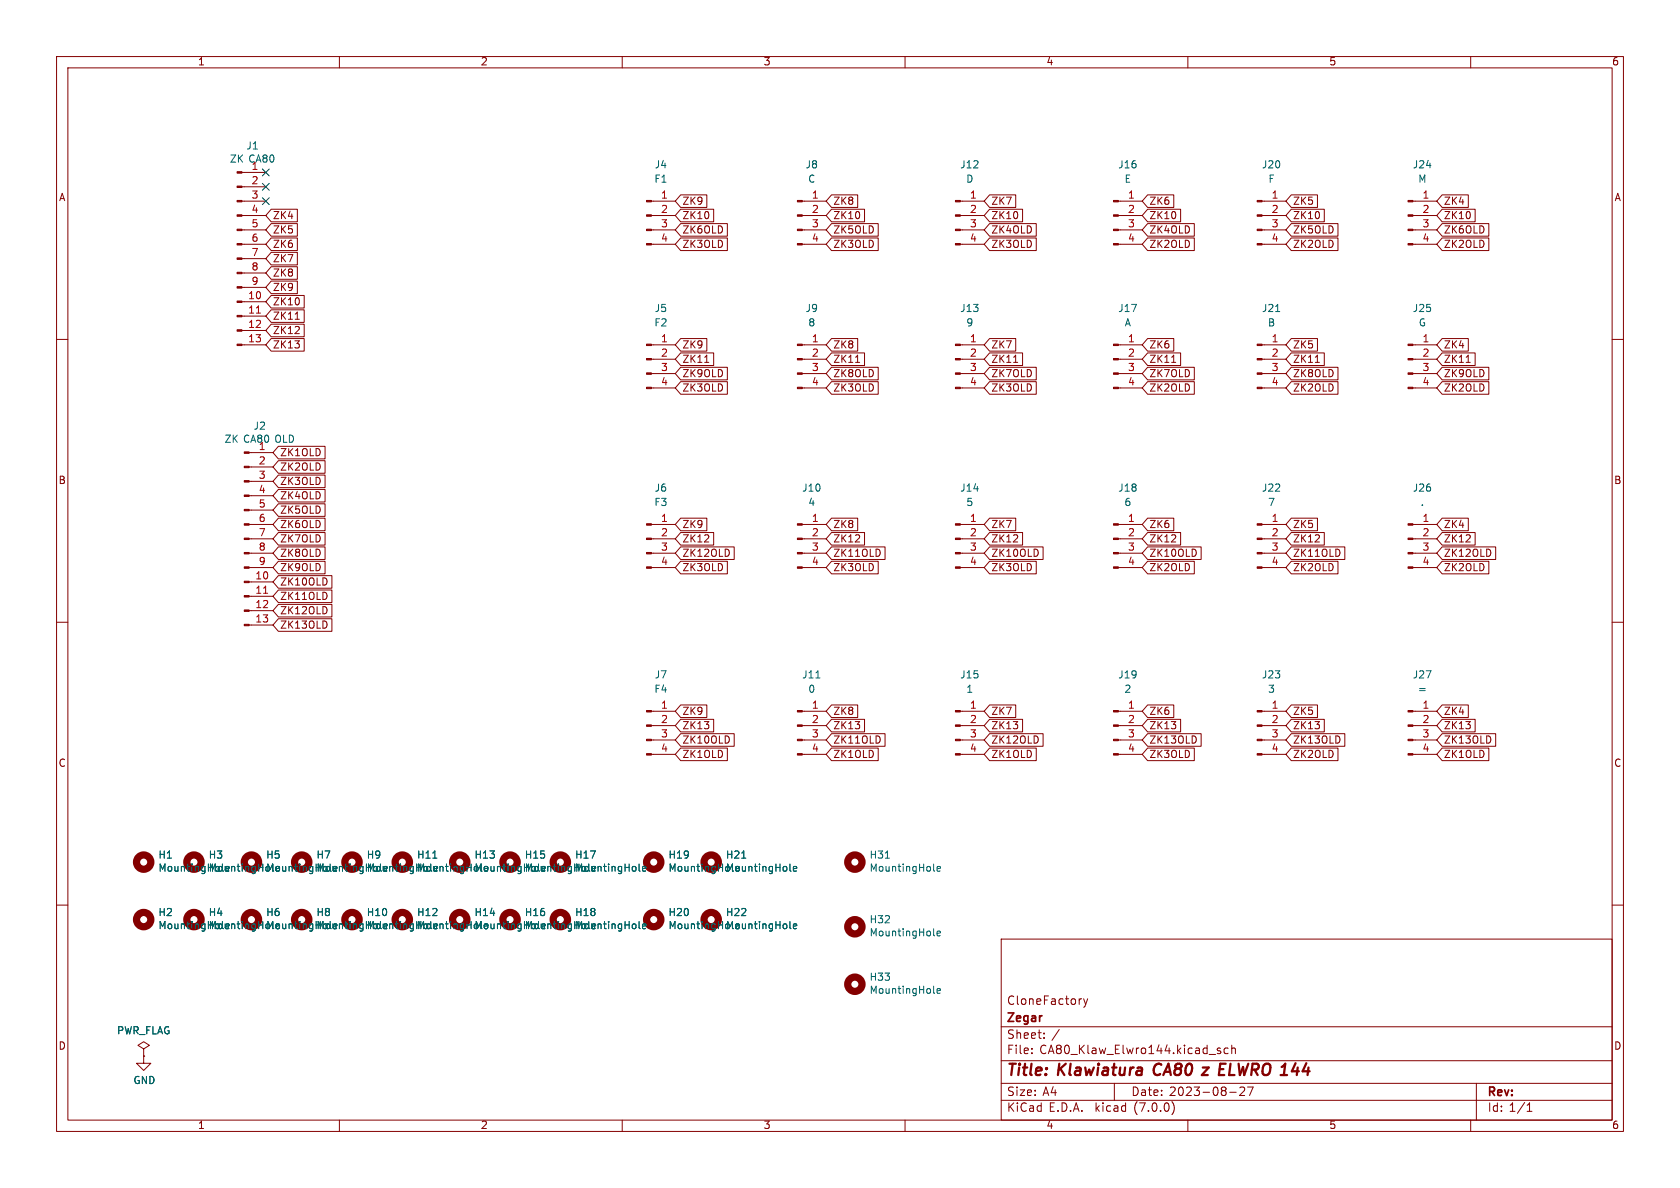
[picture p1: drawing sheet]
<svg xmlns="http://www.w3.org/2000/svg" width="297mm" height="210mm" viewBox="0 0 297 210" stroke-linecap="round" stroke-linejoin="round" font-family="sans-serif">
<g fill="none" stroke="#840000" stroke-width=".18">
<path d="M10 10h277v190h-277zM12 12h273v186h-273zM60 10v2M110 10v2M160 10v2M210 10v2M260 10v2M42.8 38.1h4.2M42.8 35.6h4.2M42.8 33h4.2M42.8 30.5h4.2M47.9 37h4.7v2.2h-4.7l-.9-1.1z"/>
<path d="M47.9 39.5h4.7v2.3h-4.7l-.9-1.2zM115.2 38.1h4.2M115.2 35.6h4.2M120.3 34.4h4.7v2.3h-4.7l-.9-1.1zM120.3 37h5.9v2.2h-5.9l-.9-1.1zM120.3 39.5h8.3v2.3h-8.3l-.9-1.2zM141.8 38.1h4.2M141.8 35.6h4.2M147 34.4h4.6v2.3h-4.6l-1-1.1zM147 37h5.8v2.2h-5.8l-1-1.1zM147 39.5h8.3v2.3h-8.3l-1-1.2zM169.8 38.1h4.2"/>
<path d="M169.8 35.6h4.2M174.9 37h5.9v2.2h-5.9l-.9-1.1zM174.9 34.4h4.7v2.3h-4.7l-.9-1.1zM174.9 39.5h8.3v2.3h-8.3l-.9-1.2zM197.7 38.1h4.2M197.7 35.6h4.2M202.9 39.5h8.2v2.3h-8.2l-1-1.2zM202.9 37h5.8v2.2h-5.8l-1-1.1zM202.9 34.4h4.6v2.3h-4.6l-1-1.1zM223.1 38.1h4.2M223.1 35.6h4.2M228.3 39.5h8.2v2.3h-8.2l-1-1.2z"/>
<path d="M228.3 37h5.8v2.2h-5.8l-1-1.1zM228.3 34.4h4.6v2.3h-4.6l-1-1.1zM249.8 38.1h4.2M249.8 35.6h4.2M255 39.5h8.2v2.3h-8.2l-1-1.2zM255 37h5.8v2.2h-5.8l-1-1.1zM255 34.4h4.6v2.3h-4.6l-1-1.1zM10 60h2M42.8 43.2h4.2M42.8 40.6h4.2M42.8 58.4h4.2M42.8 55.9h4.2"/>
<path d="M42.8 53.3h4.2M42.8 50.8h4.2M42.8 48.3h4.2M42.8 45.7h4.2M47.9 42.1h4.7v2.2h-4.7l-.9-1.1zM47.9 44.6h4.7v2.2h-4.7l-.9-1.1zM47.9 54.8h5.9v2.2h-5.9l-.9-1.1zM47.9 49.7h4.7v2.2h-4.7l-.9-1.1zM47.9 47.1h4.7v2.3h-4.7l-.9-1.1zM47.9 59.8h5.9v2.3h-5.9l-.9-1.1zM47.9 52.2h5.9v2.3h-5.9l-.9-1.2zM47.9 57.3h5.9v2.2h-5.9l-.9-1.1z"/>
<path d="M52.2 56.4h.7M115.2 43.2h4.2M115.2 40.6h4.2M120.3 42.1h8.3v2.2h-8.3l-.9-1.1zM120.3 59.8h4.7v2.3h-4.7l-.9-1.1zM141.8 43.2h4.2M141.8 40.6h4.2M147 59.8h4.6v2.3h-4.6l-1-1.1zM147 42.1h8.3v2.2h-8.3l-1-1.1zM169.8 43.2h4.2M169.8 40.6h4.2M174.9 42.1h8.3v2.2h-8.3l-.9-1.1z"/>
<path d="M174.9 59.8h4.7v2.3h-4.7l-.9-1.1zM197.7 43.2h4.2M197.7 40.6h4.2M202.9 59.8h4.6v2.3h-4.6l-1-1.1zM202.9 42.1h8.2v2.2h-8.2l-1-1.1zM223.1 43.2h4.2M223.1 40.6h4.2M228.3 42.1h8.2v2.2h-8.2l-1-1.1zM228.3 59.8h4.6v2.3h-4.6l-1-1.1zM249.8 43.2h4.2M249.8 40.6h4.2M255 42.1h8.2v2.2h-8.2l-1-1.1z"/>
<path d="M255 59.8h4.6v2.3h-4.6l-1-1.1zM285 60h2M42.8 61h4.2M49.2 78.9h8.3v2.2h-8.3l-.9-1.1zM115.2 68.6h4.2M115.2 66h4.2M115.2 63.5h4.2M115.2 61h4.2M120.3 62.4h5.9v2.2h-5.9l-.9-1.1zM120.3 67.5h8.3v2.2h-8.3l-.9-1.1zM120.3 64.9h8.3v2.3h-8.3l-.9-1.2zM124.6 64.1h.7"/>
<path d="M141.8 68.6h4.2M141.8 66h4.2M141.8 63.5h4.2M141.8 61h4.2M147 67.5h8.3v2.2h-8.3l-1-1.1zM147 62.4h5.8v2.2h-5.8l-1-1.1zM147 64.9h8.3v2.3h-8.3l-1-1.2zM151.3 64.1h.7M169.8 68.6h4.2M169.8 66h4.2M169.8 63.5h4.2M169.8 61h4.2"/>
<path d="M174.9 64.9h8.3v2.3h-8.3l-.9-1.2zM174.9 67.5h8.3v2.2h-8.3l-.9-1.1zM174.9 62.4h5.9v2.2h-5.9l-.9-1.1zM179.2 64.1h.7M197.7 68.6h4.2M197.7 66h4.2M197.7 63.5h4.2M197.7 61h4.2M202.9 62.4h5.8v2.2h-5.8l-1-1.1zM202.9 67.5h8.2v2.2h-8.2l-1-1.1zM202.9 64.9h8.2v2.3h-8.2l-1-1.2zM207.1 64.1h.8"/>
<path d="M223.1 68.6h4.2M223.1 66h4.2M223.1 63.5h4.2M223.1 61h4.2M228.3 62.4h5.8v2.2h-5.8l-1-1.1zM228.3 67.5h8.2v2.2h-8.2l-1-1.1zM228.3 64.9h8.2v2.3h-8.2l-1-1.2zM232.5 64.1h.8M249.8 68.6h4.2M249.8 66h4.2M249.8 63.5h4.2M249.8 61h4.2"/>
<path d="M255 64.9h8.2v2.3h-8.2l-1-1.2zM255 62.4h5.8v2.2h-5.8l-1-1.1zM255 67.5h8.2v2.2h-8.2l-1-1.1zM259.2 64.1h.7M44 97.8h4.3M44 95.3h4.3M44 92.7h4.3M44 90.2h4.3M44 87.6h4.3M44 85.1h4.3M44 82.6h4.3M44 80h4.3"/>
<path d="M49.2 86.5h8.3v2.2h-8.3l-.9-1.1zM49.2 89.1h8.3v2.2h-8.3l-.9-1.1zM49.2 84h8.3v2.2h-8.3l-.9-1.1zM49.2 81.4h8.3v2.3h-8.3l-.9-1.1zM49.2 91.6h8.3v2.2h-8.3l-.9-1.1zM49.2 96.7h8.3v2.2h-8.3l-.9-1.1zM49.2 94.1h8.3v2.3h-8.3l-.9-1.1zM49.2 99.2h8.3v2.2h-8.3l-.9-1.1zM115.2 97.8h4.2M115.2 95.3h4.2M115.2 92.7h4.2M120.3 96.7h9.5v2.2h-9.5l-.9-1.1z"/>
<path d="M120.3 94.1h5.9v2.3h-5.9l-.9-1.1zM120.3 99.2h8.3v2.2h-8.3l-.9-1.1zM120.3 91.6h4.7v2.2h-4.7l-.9-1.1zM141.8 97.8h4.2M141.8 95.3h4.2M141.8 92.7h4.2M147 94.1h5.8v2.3h-5.8l-1-1.1zM147 96.7h9.5v2.2h-9.5l-1-1.1zM147 91.6h4.6v2.2h-4.6l-1-1.1zM147 99.2h8.3v2.2h-8.3l-1-1.1zM169.8 97.8h4.2M169.8 95.3h4.2"/>
<path d="M169.8 92.7h4.2M174.9 96.7h9.5v2.2h-9.5l-.9-1.1zM174.9 99.2h8.3v2.2h-8.3l-.9-1.1zM174.9 94.1h5.9v2.3h-5.9l-.9-1.1zM174.9 91.6h4.7v2.2h-4.7l-.9-1.1zM197.7 97.8h4.2M197.7 95.3h4.2M197.7 92.7h4.2M202.9 96.7h9.4v2.2h-9.4l-1-1.1zM202.9 99.2h8.2v2.2h-8.2l-1-1.1zM202.9 94.1h5.8v2.3h-5.8l-1-1.1zM202.9 91.6h4.6v2.2h-4.6l-1-1.1z"/>
<path d="M223.1 97.8h4.2M223.1 95.3h4.2M223.1 92.7h4.2M228.3 91.6h4.6v2.2h-4.6l-1-1.1zM228.3 94.1h5.8v2.3h-5.8l-1-1.1zM228.3 96.7h9.4v2.2h-9.4l-1-1.1zM228.3 99.2h8.2v2.2h-8.2l-1-1.1zM249.8 97.8h4.2M249.8 95.3h4.2M249.8 92.7h4.2M255 96.7h9.4v2.2h-9.4l-1-1.1zM255 94.1h5.8v2.3h-5.8l-1-1.1z"/>
<path d="M255 91.6h4.6v2.2h-4.6l-1-1.1zM255 99.2h8.2v2.2h-8.2l-1-1.1zM10 110h2M44 110.5h4.3M44 108h4.3M44 105.4h4.3M44 102.9h4.3M44 100.3h4.3M49.2 106.8h9.5v2.3h-9.5l-.9-1.1zM49.2 101.8h9.5v2.2h-9.5l-.9-1.1zM49.2 104.3h9.5v2.2h-9.5l-.9-1.1zM49.2 109.4h9.5v2.2h-9.5l-.9-1.1z"/>
<path d="M115.2 100.3h4.2M141.8 100.3h4.2M169.8 100.3h4.2M197.7 100.3h4.2M223.1 100.3h4.2M249.8 100.3h4.2M285 110h2M115.2 133.4h4.2M115.2 130.8h4.2M115.2 128.3h4.2M115.2 125.7h4.2M120.3 132.2h8.3v2.3h-8.3l-.9-1.1z"/>
<path d="M120.3 124.6h4.7v2.2h-4.7l-.9-1.1zM120.3 129.7h9.5v2.2h-9.5l-.9-1.1zM120.3 127.2h5.9v2.2h-5.9l-.9-1.1zM141.8 133.4h4.2M141.8 130.8h4.2M141.8 128.3h4.2M141.8 125.7h4.2M147 129.7h9.5v2.2h-9.5l-1-1.1zM147 127.2h5.8v2.2h-5.8l-1-1.1zM147 124.6h4.6v2.2h-4.6l-1-1.1zM147 132.2h8.3v2.3h-8.3l-1-1.1zM169.8 133.4h4.2"/>
<path d="M169.8 130.8h4.2M169.8 128.3h4.2M169.8 125.7h4.2M174.9 124.6h4.7v2.2h-4.7l-.9-1.1zM174.9 132.2h8.3v2.3h-8.3l-.9-1.1zM174.9 127.2h5.9v2.2h-5.9l-.9-1.1zM174.9 129.7h9.5v2.2h-9.5l-.9-1.1zM197.7 133.4h4.2M197.7 130.8h4.2M197.7 128.3h4.2M197.7 125.7h4.2M202.9 132.2h8.2v2.3h-8.2l-1-1.1z"/>
<path d="M202.9 129.7h9.4v2.2h-9.4l-1-1.1zM202.9 127.2h5.8v2.2h-5.8l-1-1.1zM202.9 124.6h4.6v2.2h-4.6l-1-1.1zM223.1 133.4h4.2M223.1 130.8h4.2M223.1 128.3h4.2M223.1 125.7h4.2M228.3 124.6h4.6v2.2h-4.6l-1-1.1zM228.3 132.2h8.2v2.3h-8.2l-1-1.1zM228.3 127.2h5.8v2.2h-5.8l-1-1.1zM228.3 129.7h9.4v2.2h-9.4l-1-1.1zM249.8 133.4h4.2"/>
<path d="M249.8 130.8h4.2M249.8 128.3h4.2M249.8 125.7h4.2M255 127.2h5.8v2.2h-5.8l-1-1.1zM255 132.2h8.2v2.3h-8.2l-1-1.1zM255 129.7h9.4v2.2h-9.4l-1-1.1zM255 124.6h4.6v2.2h-4.6l-1-1.1zM10 160h2M285 160h2M177 166h108v32h-108zM191.1 176.6h.1M191.6 176.6l.3 1"/>
<path d="M191.9 177.6l-.1 .3-.2 .2M192.3 176.6l-.4 1M25.4 186.7v1.3h1.3l-1.3 1.2-1.3-1.2h1.3M25.4 185.4l1-.6-1-.6-1 .6 1 .6v1.3M25.4 186.7h.1M60 198v2M110 198v2M160 198v2M177 194.5h108M177 191.5h108M177 187.5h108M177 181.5h108"/>
<path d="M182.4 186.1v.2M182.4 185.3v.2M184.6 183.4v.2M184.6 182.6v.2M197 191.5v3M207.2 194.8a1.74 1.74 0 0 1 0 2.2M210 198v2M215.8 185.3h-.4l-.2 .2 .1 .2 .5 .1v.4h-.6M217.1 185.3h-.4l-.3 .2v.5l.1 .2h.6M217.4 193.1h1.1M217.8 185.4l.2-.1h.3l.1 1M217.8 184.8v1.5"/>
<path d="M219.2 192.3l.6-.1 .2 .1v.3l-.9 1.1h.9M220.5 192.2h1l-.6 1.5M260 198v2M261 191.5v6.5M270 196.5h.8M270 195.4l.4-.4v1.5"/>
</g>
<path d="M204 188.9v.7M212.6 188.7h1.1l-1.2 1.3h1" fill="none" stroke="#840000" stroke-width=".4"/>
<g fill="#840000" stroke="#840000" stroke-width=".18">
<path d="M222.2 133.2h.9v.3h-.9z"/>
<path d="M222.2 130.7h.9v.2h-.9z"/>
<path d="M222.2 128.1h.9v.3h-.9z"/>
<path d="M222.2 125.6h.9v.3h-.9z"/>
<path d="M248.9 43.1h.9v.2h-.9z"/>
<path d="M248.9 40.5h.9v.3h-.9z"/>
<path d="M248.9 38h.9v.2h-.9z"/>
<path d="M248.9 35.4h.9v.3h-.9z"/>
<path d="M248.9 133.2h.9v.3h-.9z"/>
<path d="M248.9 130.7h.9v.2h-.9z"/>
<path d="M248.9 128.1h.9v.3h-.9z"/>
<path d="M248.9 125.6h.9v.3h-.9z"/>
<path d="M43.2 110.4h.8v.2h-.8z"/>
<path d="M43.2 107.8h.8v.3h-.8z"/>
<path d="M43.2 105.3h.8v.2h-.8z"/>
<path d="M43.2 102.7h.8v.3h-.8z"/>
<path d="M43.2 100.2h.8v.3h-.8z"/>
<path d="M43.2 97.7h.8v.2h-.8z"/>
<path d="M43.2 95.1h.8v.3h-.8z"/>
<path d="M43.2 92.6h.8v.2h-.8z"/>
<path d="M43.2 90h.8v.3h-.8z"/>
<path d="M43.2 87.5h.8v.3h-.8z"/>
<path d="M43.2 85h.8v.2h-.8z"/>
<path d="M43.2 82.4h.8v.3h-.8z"/>
<path d="M43.2 79.9h.8v.2h-.8z"/>
<path d="M141 68.5h.8v.2h-.8z"/>
<path d="M141 65.9h.8v.3h-.8z"/>
<path d="M141 63.4h.8v.2h-.8z"/>
<path d="M141 60.8h.8v.3h-.8z"/>
<path d="M222.2 100.2h.9v.3h-.9z"/>
<path d="M222.2 97.7h.9v.2h-.9z"/>
<path d="M222.2 95.1h.9v.3h-.9z"/>
<path d="M222.2 92.6h.9v.2h-.9z"/>
<path d="M168.9 68.5h.9v.2h-.9z"/>
<path d="M168.9 65.9h.9v.3h-.9z"/>
<path d="M168.9 63.4h.9v.2h-.9z"/>
<path d="M168.9 60.8h.9v.3h-.9z"/>
<path d="M114.3 68.5h.9v.2h-.9z"/>
<path d="M114.3 65.9h.9v.3h-.9z"/>
<path d="M114.3 63.4h.9v.2h-.9z"/>
<path d="M114.3 60.8h.9v.3h-.9z"/>
<path d="M248.9 100.2h.9v.3h-.9z"/>
<path d="M248.9 97.7h.9v.2h-.9z"/>
<path d="M248.9 95.1h.9v.3h-.9z"/>
<path d="M248.9 92.6h.9v.2h-.9z"/>
<path d="M141 133.2h.8v.3h-.8z"/>
<path d="M141 130.7h.8v.2h-.8z"/>
<path d="M141 128.1h.8v.3h-.8z"/>
<path d="M141 125.6h.8v.3h-.8z"/>
<path d="M168.9 133.2h.9v.3h-.9z"/>
<path d="M168.9 130.7h.9v.2h-.9z"/>
<path d="M168.9 128.1h.9v.3h-.9z"/>
<path d="M168.9 125.6h.9v.3h-.9z"/>
<path d="M196.8 133.2h.9v.3h-.9z"/>
<path d="M196.8 130.7h.9v.2h-.9z"/>
<path d="M196.8 128.1h.9v.3h-.9z"/>
<path d="M196.8 125.6h.9v.3h-.9z"/>
<path d="M141 100.2h.8v.3h-.8z"/>
<path d="M141 97.7h.8v.2h-.8z"/>
<path d="M141 95.1h.8v.3h-.8z"/>
<path d="M141 92.6h.8v.2h-.8z"/>
<path d="M196.8 100.2h.9v.3h-.9z"/>
<path d="M196.8 97.7h.9v.2h-.9z"/>
<path d="M196.8 95.1h.9v.3h-.9z"/>
<path d="M196.8 92.6h.9v.2h-.9z"/>
<path d="M168.9 100.2h.9v.3h-.9z"/>
<path d="M168.9 97.7h.9v.2h-.9z"/>
<path d="M168.9 95.1h.9v.3h-.9z"/>
<path d="M168.9 92.6h.9v.2h-.9z"/>
<path d="M114.3 133.2h.9v.3h-.9z"/>
<path d="M114.3 130.7h.9v.2h-.9z"/>
<path d="M114.3 128.1h.9v.3h-.9z"/>
<path d="M114.3 125.6h.9v.3h-.9z"/>
<path d="M114.3 43.1h.9v.2h-.9z"/>
<path d="M114.3 40.5h.9v.3h-.9z"/>
<path d="M114.3 38h.9v.2h-.9z"/>
<path d="M114.3 35.4h.9v.3h-.9z"/>
<path d="M114.3 100.2h.9v.3h-.9z"/>
<path d="M114.3 97.7h.9v.2h-.9z"/>
<path d="M114.3 95.1h.9v.3h-.9z"/>
<path d="M114.3 92.6h.9v.2h-.9z"/>
<path d="M141 43.1h.8v.2h-.8z"/>
<path d="M141 40.5h.8v.3h-.8z"/>
<path d="M141 38h.8v.2h-.8z"/>
<path d="M141 35.4h.8v.3h-.8z"/>
<path d="M168.9 43.1h.9v.2h-.9z"/>
<path d="M168.9 40.5h.9v.3h-.9z"/>
<path d="M168.9 38h.9v.2h-.9z"/>
<path d="M168.9 35.4h.9v.3h-.9z"/>
<path d="M248.9 68.5h.9v.2h-.9z"/>
<path d="M248.9 65.9h.9v.3h-.9z"/>
<path d="M248.9 63.4h.9v.2h-.9z"/>
<path d="M248.9 60.8h.9v.3h-.9z"/>
<path d="M196.8 43.1h.9v.2h-.9z"/>
<path d="M196.8 40.5h.9v.3h-.9z"/>
<path d="M196.8 38h.9v.2h-.9z"/>
<path d="M196.8 35.4h.9v.3h-.9z"/>
<path d="M222.2 68.5h.9v.2h-.9z"/>
<path d="M222.2 65.9h.9v.3h-.9z"/>
<path d="M222.2 63.4h.9v.2h-.9z"/>
<path d="M222.2 60.8h.9v.3h-.9z"/>
<path d="M196.8 68.5h.9v.2h-.9z"/>
<path d="M196.8 65.9h.9v.3h-.9z"/>
<path d="M196.8 63.4h.9v.2h-.9z"/>
<path d="M196.8 60.8h.9v.3h-.9z"/>
<path d="M41.9 60.8h.9v.3h-.9z"/>
<path d="M41.9 58.3h.9v.2h-.9z"/>
<path d="M41.9 55.8h.9v.2h-.9z"/>
<path d="M41.9 53.2h.9v.3h-.9z"/>
<path d="M41.9 50.7h.9v.2h-.9z"/>
<path d="M41.9 48.1h.9v.3h-.9z"/>
<path d="M41.9 45.6h.9v.2h-.9z"/>
<path d="M41.9 43.1h.9v.2h-.9z"/>
<path d="M41.9 40.5h.9v.3h-.9z"/>
<path d="M41.9 38h.9v.2h-.9z"/>
<path d="M41.9 35.4h.9v.3h-.9z"/>
<path d="M41.9 32.9h.9v.2h-.9z"/>
<path d="M41.9 30.4h.9v.2h-.9z"/>
<path d="M222.2 43.1h.9v.2h-.9z"/>
<path d="M222.2 40.5h.9v.3h-.9z"/>
<path d="M222.2 38h.9v.2h-.9z"/>
<path d="M222.2 35.4h.9v.3h-.9z"/>
</g>
<g fill="none" stroke="#840000" stroke-width="1.3">
<circle cx="25.4" cy="152.4" r="1.27"/>
<circle cx="34.3" cy="152.4" r="1.27"/>
<circle cx="44.4" cy="152.4" r="1.27"/>
<circle cx="53.3" cy="152.4" r="1.27"/>
<circle cx="62.2" cy="152.4" r="1.27"/>
<circle cx="71.1" cy="152.4" r="1.27"/>
<circle cx="81.3" cy="152.4" r="1.27"/>
<circle cx="90.2" cy="152.4" r="1.27"/>
<circle cx="99.1" cy="152.4" r="1.27"/>
<circle cx="115.6" cy="152.4" r="1.27"/>
<circle cx="125.7" cy="152.4" r="1.27"/>
<circle cx="151.1" cy="152.4" r="1.27"/>
<circle cx="25.4" cy="162.6" r="1.27"/>
<circle cx="34.3" cy="162.6" r="1.27"/>
<circle cx="44.4" cy="162.6" r="1.27"/>
<circle cx="53.3" cy="162.6" r="1.27"/>
<circle cx="62.2" cy="162.6" r="1.27"/>
<circle cx="71.1" cy="162.6" r="1.27"/>
<circle cx="81.3" cy="162.6" r="1.27"/>
<circle cx="90.2" cy="162.6" r="1.27"/>
<circle cx="99.1" cy="162.6" r="1.27"/>
<circle cx="115.6" cy="162.6" r="1.27"/>
<circle cx="125.7" cy="162.6" r="1.27"/>
<circle cx="151.1" cy="163.8" r="1.27"/>
<circle cx="151.1" cy="174" r="1.27"/>
</g>
<g fill="none" stroke="#006464" stroke-width=".18">
<path d="M225.5 55.1h.7M144.2 119.8h.8M76.5 151.7h.7M113 153.9l.2 .1M113.6 153.6l.6-.1-.1-.3h-.3l-.2 .1v.6h.5M131.1 151.7h.7M139.7 153.9l.1 .1M140.3 153.6l.6-.1-.1-.3h-.4l-.1 .1v.6h.5M156.5 151.7h.7M165.1 153.9l.1 .1M165.7 153.6l.6-.1-.1-.3h-.4l-.1 .1v.6h.5M113 164.1l.2 .1"/>
<path d="M113.6 163.7l.6-.1-.1-.2-.3-.1-.2 .2v.6h.5M139.7 164.1l.1 .1M140.3 163.7l.6-.1-.1-.2-.4-.1-.1 .2v.6h.5M165.1 175.5l.1 .1M165.1 165.4h.1M165.7 175.2l.6-.1-.1-.3h-.4l-.1 .1v.6h.5M165.7 165l.6-.1-.1-.2-.4-.1-.1 .2v.6h.5"/>
</g>
<path d="M45.3 55.3h.8M46.6 104.9h.7" fill="none" stroke="#a90000" stroke-width=".18"/>
<path d="M46.4 29.9l1.2 1.2M46.4 35l1.2 1.2M46.4 32.4l1.2 1.2M47.6 29.9l-1.2 1.2M47.6 35l-1.2 1.2M47.6 32.4l-1.2 1.2" fill="none" stroke="#000084" stroke-width=".18"/>
<g font-size="2.8" fill="#840000">
<text x="178" y="190.8">Title:</text>
<text x="187.1" y="190.8">Klawiatura</text>
<text x="204.6" y="190.8">CA80</text>
<text x="214" y="190.8">z ELWRO 144</text>
</g>
<g font-size="2.1" fill="#840000">
<text x="178" y="177.9">CloneFactory</text>
<text x="178" y="183.9">Sheet:</text>
<text x="178" y="181.1">Zegar</text>
<text x="185.9" y="183.9">/</text>
<text x="178" y="186.6">File:</text>
<text x="183.8" y="186.6">CA80_Klaw_Elwro144.kicad_sch</text>
<text x="178" y="196.8">KiCad</text>
<text x="178" y="194">Size:</text>
<text x="184.3" y="194">A4</text>
<text x="185.4" y="196.8">E.D.A.</text>
<text x="193.7" y="196.8">kicad</text>
<text x="200" y="194">Date:</text>
<text x="200.6" y="196.8">(7.0.0)</text>
<text x="206.7" y="194">2023-08-27</text>
<text x="263" y="194.2">Rev:</text>
<text x="263" y="196.8">Id: 1/1</text>
</g>
<g font-size="1.8" fill="#840000">
<text x="35" y="11.8">1</text>
<text x="85" y="11.8">2</text>
<text x="135" y="11.8">3</text>
<text x="185" y="11.8">4</text>
<text x="235" y="11.8">5</text>
<text x="285" y="11.8">6</text>
<text x="10.4" y="35.8">A</text>
<text x="285.4" y="35.8">A</text>
<text x="48.3" y="39">ZK4</text>
<text x="48.3" y="41.6">ZK5</text>
<text x="120.6" y="36.5">ZK9</text>
<text x="120.6" y="39">ZK10</text>
<text x="120.6" y="41.6">ZK6OLD</text>
<text x="147.3" y="36.5">ZK8</text>
<text x="147.3" y="39">ZK10</text>
<text x="147.3" y="41.6">ZK5OLD</text>
<text x="175.3" y="39">ZK10</text>
<text x="175.3" y="36.5">ZK7</text>
<text x="175.3" y="41.6">ZK4OLD</text>
<text x="203.2" y="41.6">ZK4OLD</text>
<text x="203.2" y="39">ZK10</text>
<text x="203.2" y="36.5">ZK6</text>
<text x="228.6" y="41.6">ZK5OLD</text>
<text x="228.6" y="39">ZK10</text>
<text x="228.6" y="36.5">ZK5</text>
<text x="255.3" y="41.6">ZK6OLD</text>
<text x="255.3" y="39">ZK10</text>
<text x="255.3" y="36.5">ZK4</text>
<text x="48.3" y="44.1">ZK6</text>
<text x="48.3" y="46.6">ZK7</text>
<text x="120.6" y="44.1">ZK3OLD</text>
<text x="147.3" y="44.1">ZK3OLD</text>
<text x="175.3" y="44.1">ZK3OLD</text>
<text x="203.2" y="44.1">ZK2OLD</text>
<text x="228.6" y="44.1">ZK2OLD</text>
<text x="255.3" y="44.1">ZK2OLD</text>
<text x="48.3" y="51.7">ZK9</text>
<text x="48.3" y="49.2">ZK8</text>
<text x="48.3" y="56.8">ZK11</text>
<text x="48.3" y="54.3">ZK10</text>
<text x="48.3" y="59.3">ZK12</text>
<text x="48.3" y="61.9">ZK13</text>
<text x="120.6" y="61.9">ZK9</text>
<text x="120.6" y="64.4">ZK11</text>
<text x="147.3" y="64.4">ZK11</text>
<text x="147.3" y="61.9">ZK8</text>
<text x="175.3" y="61.9">ZK7</text>
<text x="175.3" y="64.4">ZK11</text>
<text x="203.2" y="64.4">ZK11</text>
<text x="203.2" y="61.9">ZK6</text>
<text x="228.6" y="64.4">ZK11</text>
<text x="228.6" y="61.9">ZK5</text>
<text x="255.3" y="61.9">ZK4</text>
<text x="255.3" y="64.4">ZK11</text>
<text x="120.6" y="69.5">ZK3OLD</text>
<text x="120.6" y="67">ZK9OLD</text>
<text x="147.3" y="69.5">ZK3OLD</text>
<text x="147.3" y="67">ZK8OLD</text>
<text x="175.3" y="67">ZK7OLD</text>
<text x="175.3" y="69.5">ZK3OLD</text>
<text x="203.2" y="69.5">ZK2OLD</text>
<text x="203.2" y="67">ZK7OLD</text>
<text x="228.6" y="69.5">ZK2OLD</text>
<text x="228.6" y="67">ZK8OLD</text>
<text x="255.3" y="67">ZK9OLD</text>
<text x="255.3" y="69.5">ZK2OLD</text>
<text x="49.5" y="80.9">ZK1OLD</text>
<text x="49.5" y="83.5">ZK2OLD</text>
<text x="10.3" y="85.8">B</text>
<text x="49.5" y="88.5">ZK4OLD</text>
<text x="49.5" y="86">ZK3OLD</text>
<text x="285.3" y="85.8">B</text>
<text x="49.5" y="91.1">ZK5OLD</text>
<text x="49.5" y="93.6">ZK6OLD</text>
<text x="120.6" y="93.6">ZK9</text>
<text x="147.3" y="93.6">ZK8</text>
<text x="175.3" y="93.6">ZK7</text>
<text x="203.2" y="93.6">ZK6</text>
<text x="228.6" y="93.6">ZK5</text>
<text x="255.3" y="93.6">ZK4</text>
<text x="49.5" y="98.7">ZK8OLD</text>
<text x="49.5" y="96.2">ZK7OLD</text>
<text x="49.5" y="101.2">ZK9OLD</text>
<text x="120.6" y="98.7">ZK12OLD</text>
<text x="120.6" y="96.2">ZK12</text>
<text x="120.6" y="101.2">ZK3OLD</text>
<text x="147.3" y="96.2">ZK12</text>
<text x="147.3" y="98.7">ZK11OLD</text>
<text x="147.3" y="101.2">ZK3OLD</text>
<text x="175.3" y="98.7">ZK10OLD</text>
<text x="175.3" y="101.2">ZK3OLD</text>
<text x="175.3" y="96.2">ZK12</text>
<text x="203.2" y="98.7">ZK10OLD</text>
<text x="203.2" y="101.2">ZK2OLD</text>
<text x="203.2" y="96.2">ZK12</text>
<text x="228.6" y="96.2">ZK12</text>
<text x="228.6" y="98.7">ZK11OLD</text>
<text x="228.6" y="101.2">ZK2OLD</text>
<text x="255.3" y="98.7">ZK12OLD</text>
<text x="255.3" y="96.2">ZK12</text>
<text x="255.3" y="101.2">ZK2OLD</text>
<text x="49.5" y="103.8">ZK10OLD</text>
<text x="49.5" y="106.3">ZK11OLD</text>
<text x="49.5" y="108.9">ZK12OLD</text>
<text x="49.5" y="111.4">ZK13OLD</text>
<text x="120.6" y="126.6">ZK9</text>
<text x="120.6" y="131.7">ZK10OLD</text>
<text x="120.6" y="129.2">ZK13</text>
<text x="147.3" y="131.7">ZK11OLD</text>
<text x="147.3" y="129.2">ZK13</text>
<text x="147.3" y="126.6">ZK8</text>
<text x="175.3" y="126.6">ZK7</text>
<text x="175.3" y="129.2">ZK13</text>
<text x="175.3" y="131.7">ZK12OLD</text>
<text x="203.2" y="131.7">ZK13OLD</text>
<text x="203.2" y="129.2">ZK13</text>
<text x="203.2" y="126.6">ZK6</text>
<text x="228.6" y="126.6">ZK5</text>
<text x="228.6" y="129.2">ZK13</text>
<text x="228.6" y="131.7">ZK13OLD</text>
<text x="255.3" y="129.2">ZK13</text>
<text x="255.3" y="131.7">ZK13OLD</text>
<text x="255.3" y="126.6">ZK4</text>
<text x="10.3" y="135.8">C</text>
<text x="120.6" y="134.3">ZK1OLD</text>
<text x="147.3" y="134.3">ZK1OLD</text>
<text x="175.3" y="134.3">ZK1OLD</text>
<text x="203.2" y="134.3">ZK3OLD</text>
<text x="228.6" y="134.3">ZK2OLD</text>
<text x="255.3" y="134.3">ZK1OLD</text>
<text x="285.3" y="135.8">C</text>
<text x="10.3" y="185.8">D</text>
<text x="285.3" y="185.8">D</text>
<text x="35" y="199.8">1</text>
<text x="85" y="199.8">2</text>
<text x="135" y="199.8">3</text>
<text x="185" y="199.8">4</text>
<text x="235" y="199.8">5</text>
<text x="285" y="199.8">6</text>
</g>
<g font-size="1.8" fill="#006464">
<text x="40.6" y="29">ZK CA80</text>
<text x="43.5" y="26.7">J1</text>
<text x="44.4" y="30.2">1</text>
<text x="115.6" y="32.6">F1</text>
<text x="115.7" y="30">J4</text>
<text x="142.4" y="30">J8</text>
<text x="142.8" y="32.6">C</text>
<text x="169.7" y="30">J12</text>
<text x="170.8" y="32.6">D</text>
<text x="197.6" y="30">J16</text>
<text x="198.8" y="32.6">E</text>
<text x="223" y="30">J20</text>
<text x="224.2" y="32.6">F</text>
<text x="249.7" y="30">J24</text>
<text x="250.7" y="32.6">M</text>
<text x="115.6" y="58">F2</text>
<text x="115.7" y="55.4">J5</text>
<text x="142.4" y="55.4">J9</text>
<text x="142.8" y="58">8</text>
<text x="169.7" y="55.4">J13</text>
<text x="170.8" y="58">9</text>
<text x="197.6" y="55.4">J17</text>
<text x="198.8" y="58">A</text>
<text x="223" y="55.4">J21</text>
<text x="224.1" y="58">B</text>
<text x="249.7" y="55.4">J25</text>
<text x="250.8" y="58">G</text>
<text x="44.8" y="76.2">J2</text>
<text x="39.7" y="78.5">ZK CA80</text>
<text x="45.7" y="79.8">1</text>
<text x="48.7" y="78.5">OLD</text>
<text x="115.6" y="89.7">F3</text>
<text x="115.7" y="87.2">J6</text>
<text x="141.8" y="87.2">J10</text>
<text x="142.8" y="89.7">4</text>
<text x="169.7" y="87.2">J14</text>
<text x="170.8" y="89.7">5</text>
<text x="197.6" y="87.2">J18</text>
<text x="198.7" y="89.7">6</text>
<text x="223" y="87.2">J22</text>
<text x="224.1" y="89.7">7</text>
<text x="249.7" y="87.2">J26</text>
<text x="251.1" y="89.7">.</text>
<text x="115.6" y="122.7">F4</text>
<text x="115.7" y="120.2">J7</text>
<text x="141.8" y="120.2">J11</text>
<text x="142.8" y="122.7">0</text>
<text x="169.7" y="120.2">J15</text>
<text x="170.8" y="122.7">1</text>
<text x="197.6" y="120.2">J19</text>
<text x="198.7" y="122.7">2</text>
<text x="223" y="120.2">J23</text>
<text x="224.1" y="122.7">3</text>
<text x="249.7" y="120.2">J27</text>
<text x="250.6" y="122.7">=</text>
<text x="27.9" y="152.1">H1</text>
<text x="27.9" y="154.4">MountingHole</text>
<text x="36.8" y="152.1">H3</text>
<text x="36.8" y="154.4">MountingHoleMountingHole</text>
<text x="47" y="152.1">H5</text>
<text x="55.9" y="152.1">H7</text>
<text x="55.9" y="154.4">MountingHole</text>
<text x="64.8" y="152.1">H9</text>
<text x="64.8" y="154.4">MountingHole</text>
<text x="73.7" y="152.1">H11</text>
<text x="73.7" y="154.4">MountingHoleMountingHole</text>
<text x="83.8" y="152.1">H13</text>
<text x="92.7" y="152.1">H15</text>
<text x="92.7" y="154.4">MountingHole</text>
<text x="101.6" y="152.1">H17</text>
<text x="101.6" y="154.4">MountingHole</text>
<text x="118.1" y="152.1">H19</text>
<text x="118.1" y="154.4">MountingHoleMountingHole</text>
<text x="128.3" y="152.1">H21</text>
<text x="153.7" y="152.1">H31</text>
<text x="153.7" y="154.4">MountingHole</text>
<text x="27.9" y="162.2">H2</text>
<text x="27.9" y="164.5">MountingHole</text>
<text x="36.8" y="162.2">H4</text>
<text x="36.8" y="164.5">MountingHoleMountingHole</text>
<text x="47" y="162.2">H6</text>
<text x="55.9" y="162.2">H8</text>
<text x="55.9" y="164.5">MountingHole</text>
<text x="64.8" y="162.2">H10</text>
<text x="64.8" y="164.5">MountingHole</text>
<text x="73.7" y="162.2">H12</text>
<text x="73.7" y="164.5">MountingHoleMountingHole</text>
<text x="83.8" y="162.2">H14</text>
<text x="92.7" y="162.2">H16</text>
<text x="92.7" y="164.5">MountingHole</text>
<text x="101.6" y="162.2">H18</text>
<text x="101.6" y="164.5">MountingHole</text>
<text x="118.1" y="162.2">H20</text>
<text x="118.1" y="164.5">MountingHoleMountingHole</text>
<text x="128.3" y="162.2">H22</text>
<text x="153.7" y="163.5">H32</text>
<text x="153.7" y="165.8">MountingHole</text>
<text x="153.7" y="173.6">H33</text>
<text x="153.7" y="176">MountingHole</text>
<text x="20.6" y="183.1">PWR_FLAG</text>
<text x="23.5" y="191.9">GND</text>
</g>
<g font-size="1.8" fill="#a90000">
<text x="44.4" y="32.8">2</text>
<text x="44.4" y="35.3">3</text>
<text x="116.8" y="35.3">1</text>
<text x="143.5" y="35.3">1</text>
<text x="171.4" y="35.3">1</text>
<text x="199.4" y="35.3">1</text>
<text x="224.8" y="35.3">1</text>
<text x="251.4" y="35.3">1</text>
<text x="44.4" y="37.8">4</text>
<text x="44.4" y="40.4">5</text>
<text x="116.8" y="37.8">2</text>
<text x="116.8" y="40.4">3</text>
<text x="143.5" y="37.8">2</text>
<text x="143.5" y="40.4">3</text>
<text x="171.4" y="37.8">2</text>
<text x="171.4" y="40.4">3</text>
<text x="199.4" y="37.8">2</text>
<text x="199.4" y="40.4">3</text>
<text x="224.8" y="37.8">2</text>
<text x="224.8" y="40.4">3</text>
<text x="251.4" y="37.8">2</text>
<text x="251.4" y="40.4">3</text>
<text x="44.4" y="42.9">6</text>
<text x="44.4" y="45.5">7</text>
<text x="116.8" y="42.9">4</text>
<text x="143.5" y="42.9">4</text>
<text x="171.4" y="42.9">4</text>
<text x="199.4" y="42.9">4</text>
<text x="224.8" y="42.9">4</text>
<text x="251.4" y="42.9">4</text>
<text x="43.8" y="53.1">10</text>
<text x="44.4" y="48">8</text>
<text x="44.4" y="50.5">9</text>
<text x="43.8" y="55.6">11</text>
<text x="43.8" y="58.2">12</text>
<text x="43.8" y="60.7">13</text>
<text x="116.8" y="60.7">1</text>
<text x="116.8" y="63.2">2</text>
<text x="116.8" y="65.8">3</text>
<text x="143.5" y="60.7">1</text>
<text x="143.5" y="63.2">2</text>
<text x="143.5" y="65.8">3</text>
<text x="171.4" y="60.7">1</text>
<text x="171.4" y="63.2">2</text>
<text x="171.4" y="65.8">3</text>
<text x="199.4" y="60.7">1</text>
<text x="199.4" y="63.2">2</text>
<text x="199.4" y="65.8">3</text>
<text x="224.8" y="60.7">1</text>
<text x="224.8" y="63.2">2</text>
<text x="224.8" y="65.8">3</text>
<text x="251.4" y="60.7">1</text>
<text x="251.4" y="63.2">2</text>
<text x="251.4" y="65.8">3</text>
<text x="116.8" y="68.3">4</text>
<text x="143.5" y="68.3">4</text>
<text x="171.4" y="68.3">4</text>
<text x="199.4" y="68.3">4</text>
<text x="224.8" y="68.3">4</text>
<text x="251.4" y="68.3">4</text>
<text x="45.7" y="82.3">2</text>
<text x="45.7" y="84.8">3</text>
<text x="45.7" y="87.4">4</text>
<text x="45.7" y="89.9">5</text>
<text x="45.7" y="92.5">6</text>
<text x="45.7" y="95">7</text>
<text x="116.8" y="92.5">1</text>
<text x="116.8" y="95">2</text>
<text x="143.5" y="92.5">1</text>
<text x="143.5" y="95">2</text>
<text x="171.4" y="92.5">1</text>
<text x="171.4" y="95">2</text>
<text x="199.4" y="92.5">1</text>
<text x="199.4" y="95">2</text>
<text x="224.8" y="92.5">1</text>
<text x="224.8" y="95">2</text>
<text x="251.4" y="92.5">1</text>
<text x="251.4" y="95">2</text>
<text x="45.7" y="97.5">8</text>
<text x="45.7" y="100.1">9</text>
<text x="116.8" y="97.5">3</text>
<text x="116.8" y="100.1">4</text>
<text x="143.5" y="97.5">3</text>
<text x="143.5" y="100.1">4</text>
<text x="171.4" y="97.5">3</text>
<text x="171.4" y="100.1">4</text>
<text x="199.4" y="97.5">3</text>
<text x="199.4" y="100.1">4</text>
<text x="224.8" y="97.5">3</text>
<text x="224.8" y="100.1">4</text>
<text x="251.4" y="97.5">3</text>
<text x="251.4" y="100.1">4</text>
<text x="45.1" y="102.6">10</text>
<text x="45.1" y="105.2">11</text>
<text x="45.1" y="107.7">12</text>
<text x="45.1" y="110.2">13</text>
<text x="116.8" y="125.5">1</text>
<text x="143.5" y="125.5">1</text>
<text x="171.4" y="125.5">1</text>
<text x="199.4" y="125.5">1</text>
<text x="224.8" y="125.5">1</text>
<text x="251.4" y="125.5">1</text>
<text x="116.8" y="128">2</text>
<text x="116.8" y="130.6">3</text>
<text x="143.5" y="128">2</text>
<text x="143.5" y="130.6">3</text>
<text x="171.4" y="128">2</text>
<text x="171.4" y="130.6">3</text>
<text x="199.4" y="128">2</text>
<text x="199.4" y="130.6">3</text>
<text x="224.8" y="128">2</text>
<text x="224.8" y="130.6">3</text>
<text x="251.4" y="128">2</text>
<text x="251.4" y="130.6">3</text>
<text x="116.8" y="133.1">4</text>
<text x="143.5" y="133.1">4</text>
<text x="171.4" y="133.1">4</text>
<text x="199.4" y="133.1">4</text>
<text x="224.8" y="133.1">4</text>
<text x="251.4" y="133.1">4</text>
</g>
</svg>
